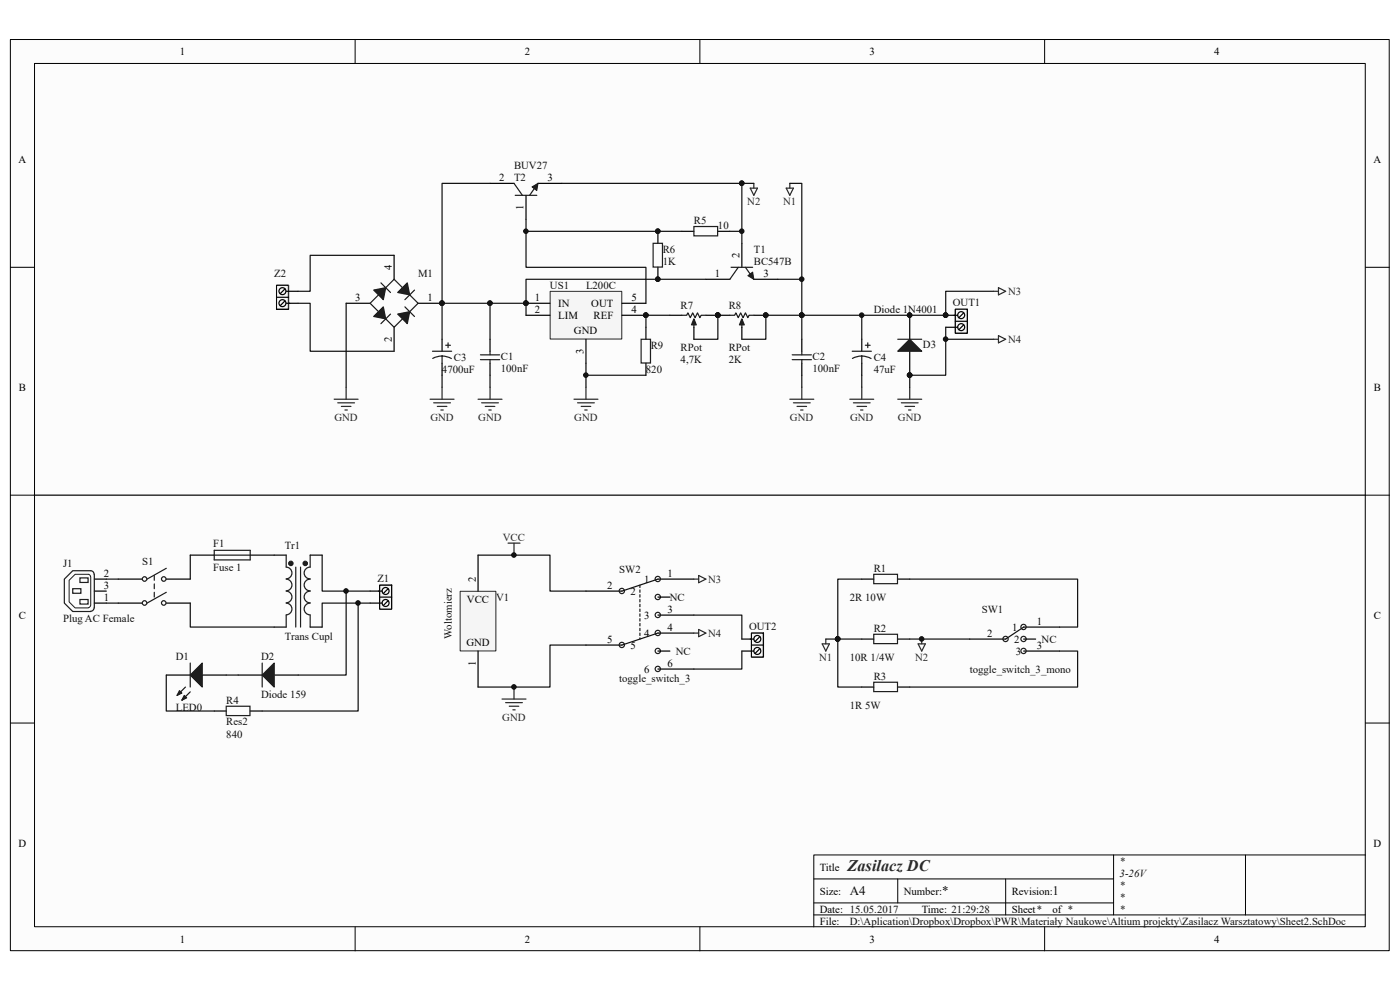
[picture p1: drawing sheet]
<svg xmlns="http://www.w3.org/2000/svg" width="297mm" height="210mm" viewBox="0 0 297 210" stroke-linecap="round" stroke-linejoin="round" font-family="sans-serif">
<path d="M2.2 8.4h292.5v193.3h-292.5z" fill="#fcfcfc"/>
<path d="M2.2 8.4h292.5v193.3h-292.5z" fill="none" stroke="#000" stroke-width=".21"/>
<path d="M7.4 13.5h282.2v183.1h-282.2z" fill="#fcfcfc"/>
<g fill="none" stroke="#000" stroke-width=".21">
<path d="M7.3 13.5h282.3v183.1h-282.3zM75.3 8.4v5.1M148.5 8.4v5.1M221.6 8.4v5.1M2.2 56.7h5.1M289.7 56.7h5.1M2.2 105h5.1M289.7 105h5.1M2.2 153.4h5.1M289.7 153.4h5.1M75.3 196.6v5.1M148.5 196.6v5.1"/>
<path d="M172.6 186.5h63.6M172.6 194.1h117.1M172.6 191.5h63.6M190.5 186.5v5M213.4 186.5v7.6M221.6 196.6v5.1M236.2 181.4v12.7M264.2 181.4h-91.6v15.2M289.7 181.4h-25.5v12.7"/>
</g>
<path d="M139.6 49.1v2.5M139.6 56.7v2.5M144.7 49.1h2.5M152.3 49.1h2.5M93.8 72v2.5M93.8 77.1v2.5M104 72v2.5M104 77.1v2.5M137 69.4v2.6M137 77.1v2.5M182.8 72v2.5M182.8 77.1v2.5" fill="none" stroke="#000" stroke-width=".25"/>
<g fill="none" stroke="#1c1c1c" stroke-width=".25">
<path d="M138.6 51.6h1.9v5.1h-1.9zM147.2 48.1h5v1.9h-5zM91.7 74.5h4.1M93.8 75.5v1.6M93.8 75.5l1.2 .2 .8 .4M93.8 75.5l-.9 .1-1.1 .4M94.5 73.2h1.1M95.1 72.7v1M101.9 75.3h4.1M101.9 76.3h4.1M104 74.5v.8M104 76.3v.8"/>
<path d="M136 72h2v5h-2zM180.8 74.5h4.1M182.8 75.5v1.6M182.8 75.5l1.2 .2 .8 .4M182.8 75.5l-.8 .1-1.2 .4M183.6 73.2h1M184.1 72.7v1"/>
</g>
<g fill="#0e0e0e" stroke="#0e0e0e" stroke-width=".21">
<circle cx="139.6" cy="59.2" r=".48"/>
<circle cx="139.6" cy="49" r=".48"/>
</g>
<g fill="none" stroke="#262626" stroke-width=".25">
<path d="M91.2 84.7h5.1M92 85.5h3.6M92.8 86.2h2M93.5 87h.5M93.8 82.1v2.6M101.4 84.7h5.1M102.2 85.5h3.5M102.9 86.2h2.1M103.7 87h.5M104 82.1v2.6M121.8 84.7h5.1M122.5 85.5h3.6"/>
<path d="M123.3 86.2h2M124.1 87h.5M124.3 82.1v2.6"/>
</g>
<path d="M116.8 61.8h15.1v10.1h-15.1z" fill="#f5f5f5"/>
<path d="M116.7 61.8h15.2v10.1h-15.2z" fill="none" stroke="#262626" stroke-width=".21"/>
<g fill="none" stroke="#000" stroke-width=".25">
<path d="M58.7 60.5h2.5v5.1h-2.5zM60.7 64.3h2.6M60.7 61.8h2.6M111.6 64.3h5.1M111.6 66.9h5.1M124.3 72v5.1M131.9 64.3h5.1M131.9 66.9h5.1"/>
<circle cx="59.9" cy="64.3" r=".74"/>
</g>
<g fill="#0e0e0e" stroke="#0e0e0e" stroke-width=".21">
<circle cx="111.6" cy="64.3" r=".48"/>
<circle cx="137" cy="66.9" r=".48"/>
</g>
<path d="M58.7 60.6h2.5v5h-2.5z" fill="#f5f5f5"/>
<path d="M58.7 60.5h2.5v5.1h-2.5z" fill="none" stroke="#000" stroke-width=".21"/>
<g fill="none" stroke="#000" stroke-width=".25">
<path d="M58.7 63.1h2.5M60.5 63.8l-1.1 1M60.5 61.3l-1.1 1M60.7 61.8h.5M60.7 64.3h.8M200.6 69.4h2.6M200.6 66.9h2.6M202.7 65.6h2.5v5.1h-2.5z"/>
<circle cx="59.9" cy="61.8" r=".74"/>
<circle cx="59.9" cy="64.3" r=".74"/>
<circle cx="203.9" cy="66.9" r=".74"/>
</g>
<circle cx="200.6" cy="66.9" r=".48" fill="#0e0e0e" stroke="#0e0e0e" stroke-width=".21"/>
<path d="M202.7 65.7h2.5v5h-2.5z" fill="#f5f5f5"/>
<path d="M202.7 65.6h2.5v5.1h-2.5z" fill="none" stroke="#000" stroke-width=".21"/>
<circle cx="203.9" cy="66.9" r=".74" fill="#fcfcfc" stroke="#000" stroke-width=".25"/>
<path d="M204.4 66.4l-1 1" fill="none" stroke="#000" stroke-width=".25"/>
<circle cx="203.9" cy="69.4" r=".74" fill="#fcfcfc" stroke="#000" stroke-width=".25"/>
<g fill="none" stroke="#000" stroke-width=".25">
<path d="M104 38.9h5M114.1 38.9h5.1M83.6 54.2v5M111.6 41.4v5.1M149.8 59.2h5M157.4 51.6v5.1M159.9 59.2h5.1M73.4 64.3h5.1M83.6 69.4v5.1M88.7 64.3h5.1M170.1 72v2.5M170.1 77.1v2.5"/>
<path d="M202.4 66.9h.8M202.7 68.2h2.5M202.7 69.4h.5M204.4 68.9l-1 1M40.4 117.8h5.1M53.1 117.8h7.6M65.8 117.8h2.5M58.2 133h2.5M65.8 133h2.5"/>
</g>
<g fill="#0e0e0e" stroke="#0e0e0e" stroke-width=".21">
<circle cx="200.6" cy="66.9" r=".48"/>
<circle cx="93.8" cy="64.3" r=".48"/>
</g>
<g fill="none" stroke="#1c1c1c" stroke-width=".25">
<path d="M109 38.9l1.8 2.5M114.1 38.9l-1.7 2.5M109.3 41.4h4.6M155.1 56.7h4.6M156.6 56.7l-1.8 2.5M158.1 56.7l1.8 2.5M78.5 64.3l5.1-5.1 5.1 5.1-5.1 5.1zM80.8 60l2 2M82.8 66.6l-2 2.1M85.9 65.1l2 2M87.9 61.5l-2 2.1M168.1 75.3h4"/>
<path d="M168.1 76.3h4M170.1 74.5v.8M170.1 76.3v.8M45.5 116.7h7.6v2.1h-7.6zM45.5 117.8h7.6M60.7 117.8v2.5a1.25 1.25 0 0 1 1.2 1.3 1.25 1.25 0 0 1-1.2 1.2M65.8 117.8v2.5a1.25 1.25 0 0 0-1.3 1.3 1.25 1.25 0 0 0 1.3 1.2M60.7 122.9a1.25 1.25 0 0 1 1.2 1.2 1.25 1.25 0 0 1-1.2 1.2M60.7 125.4a1.25 1.25 0 0 1 1.2 1.2 1.25 1.25 0 0 1-1.2 1.3M60.7 127.9a1.25 1.25 0 0 1 1.2 1.3 1.25 1.25 0 0 1-1.2 1.2M60.7 130.5v2.5M62.7 120.3v12.7"/>
<path d="M63.8 120.3v12.7M65.8 122.9a1.25 1.25 0 0 0-1.3 1.2 1.25 1.25 0 0 0 1.3 1.2M65.8 125.4a1.25 1.25 0 0 0-1.3 1.2 1.25 1.25 0 0 0 1.3 1.3M65.8 127.9a1.25 1.25 0 0 0-1.3 1.3 1.25 1.25 0 0 0 1.3 1.2M65.8 130.5v2.5"/>
</g>
<g fill="#1c1c1c" stroke="#1c1c1c" stroke-width=".21">
<path d="M158.7 58.5l1-.8 .2 1.5z"/>
<path d="M112.9 39.7l1.2-.8-.2 1.5z"/>
<circle cx="61.7" cy="119.5" r=".48"/>
<circle cx="64.8" cy="119.5" r=".48"/>
</g>
<g fill="#1c1c1c" stroke="#1c1c1c" stroke-width=".25">
<path d="M79.3 61.5l2.5-.5-.5 2.6z"/>
<path d="M86.4 60l.5 2.6-2.5-.6z"/>
<path d="M81.3 65.1l.5 2.5-2.5-.5z"/>
<path d="M84.4 66.6l2.5-.5-.5 2.6z"/>
</g>
<g fill="none" stroke="#262626" stroke-width=".25">
<path d="M70.9 84.7h5.1M71.7 85.5h3.5M72.4 86.2h2.1M73.2 87h.5M73.4 82.1v2.6M167.6 84.7h5M168.3 85.5h3.6M169.1 86.2h2M169.8 87h.6M170.1 82.1v2.6M180.3 84.7h5.1M181 85.5h3.6"/>
<path d="M181.8 86.2h2M182.6 87h.5M182.8 82.1v2.6M190.5 84.7h5M191.2 85.5h3.6M192 86.2h2M192.7 87h.6M193 82.1v2.6"/>
</g>
<g fill="#fefefe" stroke="#1c1c1c" stroke-width=".25">
<path d="M15.4 124.9h1.8v1h-1.8z" fill-rule="evenodd"/>
<path d="M17 122.6h1.7v1h-1.7z" fill-rule="evenodd"/>
<path d="M17 127.2h1.7v.9h-1.7z" fill-rule="evenodd"/>
</g>
<path d="M20 121.8a.74 .74 0 0 0-.8-.7h-3.8l-1.8 1.8v5l1.8 1.8h3.8M20 129a.74 .74 0 0 1-.8 .7M20 121.8v7.2" fill="none" stroke="#1c1c1c" stroke-width=".25"/>
<path d="M19.2 122.3l-.1-.2-.4-.3h-2.8l-1.2 1.3v4.6l1.2 1.3h2.8M19.2 128.4l-.1 .3-.4 .2M19.2 122.3v6.1" fill="none" stroke="#1c1c1c" stroke-width=".21"/>
<g fill="none" stroke="#000" stroke-width=".25">
<path d="M20 127.9h2.6M20 125.4h2.6M20 122.9h2.6M78.5 127.9h2.6M78.5 125.4h2.6M80.6 124.1h2.5v5.1h-2.5z"/>
<circle cx="81.8" cy="125.4" r=".74"/>
</g>
<path d="M80.6 124.2h2.5v5h-2.5z" fill="#f5f5f5"/>
<path d="M80.6 124.2h2.5v5h-2.5z" fill="none" stroke="#000" stroke-width=".21"/>
<circle cx="81.8" cy="125.4" r=".74" fill="#fcfcfc" stroke="#000" stroke-width=".25"/>
<path d="M82.3 124.9l-1 1" fill="none" stroke="#000" stroke-width=".25"/>
<circle cx="81.8" cy="127.9" r=".74" fill="#fcfcfc" stroke="#000" stroke-width=".25"/>
<g fill="none" stroke="#000" stroke-width=".25">
<path d="M142.1 66.9h2.6M147.2 69.4v2.6M149.8 66.9h5M157.4 69.4v2.6M159.9 66.9h2.6M193 66.9v5.1M193 74.5v5.1M25.1 127.9h5.1M25.1 122.9h5.1M35.3 127.9h5.1M35.3 122.9h5.1M80.3 125.4h.8"/>
<path d="M80.6 126.7h2.5M80.6 127.9h.5M82.3 127.4l-1 1M182.8 122.9h2.6M182.8 135.6h2.6M190.5 122.9h2.5M190.5 135.6h2.5M35.3 143.2h5.1M42.9 143.2h5.1M45.5 150.8h2.5M50.5 143.2h5.1M53.1 150.8h2.5"/>
<path d="M58.2 143.2h5.1M182.8 145.7h2.6M190.5 145.7h2.5"/>
</g>
<g fill="#0e0e0e" stroke="#0e0e0e" stroke-width=".21">
<circle cx="193" cy="79.6" r=".48"/>
<circle cx="193" cy="66.9" r=".48"/>
<circle cx="195.5" cy="135.5" r=".48"/>
<circle cx="152.3" cy="66.9" r=".48"/>
<circle cx="162.4" cy="66.9" r=".48"/>
<circle cx="124.3" cy="79.6" r=".48"/>
<circle cx="177.7" cy="135.5" r=".48"/>
<circle cx="73.4" cy="125.4" r=".48"/>
<circle cx="76" cy="127.9" r=".48"/>
<circle cx="170.1" cy="66.9" r=".48"/>
<circle cx="137" cy="66.9" r=".48"/>
<circle cx="103.9" cy="64.3" r=".48"/>
<circle cx="111.6" cy="64.3" r=".48"/>
</g>
<g fill="#1c1c1c" stroke="#1c1c1c" stroke-width=".25">
<path d="M190.5 74.5l2.5-2.5 2.5 2.5z"/>
<path d="M40.4 143.2l2.5-2.5v5z"/>
<path d="M38.1 146.5l.5 .5-1 .5z"/>
<path d="M39.1 147.5l.5 .5-1 .5z"/>
<path d="M55.6 143.2l2.6-2.5v5z"/>
<path d="M147.2 67.6l.5 1.3h-1z"/>
<path d="M157.4 67.6l.5 1.3h-1z"/>
</g>
<g fill="none" stroke="#1c1c1c" stroke-width=".25">
<path d="M144.7 66.9h1l.2-.5 .5 1 .6-1 .5 1 .5-1 .5 1 .2-.5h1.1M147.2 68.2v1.2M154.8 66.9h1.1l.2-.5 .5 1 .5-1 .5 1 .5-1 .6 1 .2-.5h1M157.4 68.2v1.2M190.5 72h5M32.7 122.1v1M32.7 123.9v1M32.7 125.7v1M35.3 125.7l-4.1 2.2M35.3 120.6l-4.1 2.3M185.4 121.8h5v2h-5zM185.4 134.6h5v1.9h-5z"/>
<path d="M39.3 145.7l-1.7 1.8M40.4 146.8l-1.8 1.7M40.4 140.7v5M48 149.8h5v2h-5zM55.6 140.7v5M185.4 144.7h5v2h-5z"/>
<circle cx="30.7" cy="122.8" r=".48"/>
<circle cx="30.7" cy="127.9" r=".48"/>
<circle cx="34.7" cy="122.8" r=".48"/>
<circle cx="34.7" cy="127.9" r=".48"/>
</g>
<path d="M159.2 39.9h1.5l-.8 1.5zM159.9 38.9v1M166.8 39.9h1.5l-.7 1.5zM167.6 38.9v1M174.4 136.6h1.6l-.8 1.5zM175.2 135.6v1M194.8 136.6h1.5l-.8 1.5zM195.5 135.6v1" fill="none" stroke="#262626" stroke-width=".25"/>
<g fill="none" stroke="#0e0e0e" stroke-width=".25">
<path d="M104 38.9h-10.2v33.1M83.6 54.2h-17.8v7.6h-2.5M63.3 64.3h2.5v10.2h17.8M73.4 64.3v17.8M93.8 79.6v2.5M104 79.6v2.5M111.6 64.3h-7.6v7.7M124.3 79.6h12.7M124.3 77.1v5M142.1 66.9h-5.1v2.5M152.3 66.9v5.1h-5.1M170.1 66.9v5.1"/>
<path d="M170.1 79.6v2.5M182.8 79.6v2.5M40.4 117.8v5.1M68.3 117.8v7.6h10.2M22.6 122.9h2.5M22.6 127.9h2.5M40.4 127.9v5.1h17.8M73.4 125.4v17.8h-10.1M76 127.9v22.9h-20.4M78.5 127.9h-10.2v5.1M177.7 135.6v10.1h5.1M35.3 143.2v7.6h10.2"/>
<path d="M48 143.2h2.5"/>
</g>
<path d="M97.7 125.5h7.5v12.6h-7.5z" fill="#f5f5f5"/>
<path d="M97.6 125.4h7.6v12.7h-7.6z" fill="none" stroke="#262626" stroke-width=".21"/>
<g fill="none" stroke="#000" stroke-width=".25">
<path d="M101.4 117.8v7.6M101.4 138.1v7.6M124.3 125.4h7.6M124.3 136.8h7.6M139.6 122.9h7.6M139.6 130.5h7.6M139.6 134.3h7.6M139.6 126.7h2.5M139.6 138.1h2.5M157.4 138.1h2.5M157.4 135.6h2.5M159.4 134.3h2.6v5.1h-2.6z"/>
<path d="M205.7 135.6h7.7M217.2 138.1h7.6M217.2 133h7.6M217.2 135.6h2.5M139.6 141.9h7.6"/>
<circle cx="160.7" cy="135.5" r=".74"/>
</g>
<path d="M200.6 69.4v10.2h-7.6v2.5M200.6 72h10.2M210.8 61.8h-10.2v5.1h-30.5M101.4 117.8h15.3v7.6h7.6M124.3 136.8h-7.6v8.9h-15.3M193 122.9h35.6v10.1h-3.8M193 135.6h12.7M224.8 138.1h3.8v7.6h-35.6" fill="none" stroke="#0e0e0e" stroke-width=".25"/>
<path d="M107.8 115.2h2.5M109 115.2v2.6M106.5 148.3h5.1M107.3 149.1h3.5M108 149.8h2.1M108.8 150.6h.5M109 145.7v2.6" fill="none" stroke="#262626" stroke-width=".25"/>
<g fill="#0e0e0e" stroke="#0e0e0e" stroke-width=".21">
<circle cx="109" cy="145.7" r=".48"/>
<circle cx="170.1" cy="66.9" r=".48"/>
<circle cx="200.6" cy="66.9" r=".48"/>
<circle cx="193" cy="79.6" r=".48"/>
<circle cx="200.6" cy="71.9" r=".48"/>
<circle cx="109" cy="117.7" r=".48"/>
</g>
<g fill="none" stroke="#1c1c1c" stroke-width=".25">
<circle cx="131.9" cy="125.4" r=".56"/>
<circle cx="131.9" cy="136.8" r=".56"/>
<circle cx="139.6" cy="138.1" r=".56"/>
<circle cx="139.6" cy="126.6" r=".56"/>
<circle cx="139.6" cy="130.5" r=".56"/>
<circle cx="139.6" cy="134.3" r=".56"/>
<circle cx="139.6" cy="122.8" r=".56"/>
<circle cx="213.3" cy="135.5" r=".56"/>
<circle cx="217.1" cy="133" r=".56"/>
<circle cx="217.1" cy="135.5" r=".56"/>
<circle cx="217.1" cy="138.1" r=".56"/>
<circle cx="139.6" cy="141.9" r=".56"/>
</g>
<path d="M139.6 122.9l-7.7 2.5M139.6 134.3l-7.7 2.5M217.2 133l-3.8 2.6" fill="none" stroke="#131313" stroke-width=".25"/>
<path d="M135.8 124.1v11.5" fill="none" stroke="#131313" stroke-width=".25" stroke-dasharray=".5 .5"/>
<path d="M159.5 134.4h2.4v5h-2.4z" fill="#f5f5f5"/>
<path d="M159.4 134.3h2.5v5.1h-2.5z" fill="none" stroke="#000" stroke-width=".21"/>
<circle cx="160.7" cy="135.5" r=".74" fill="#fcfcfc" stroke="#000" stroke-width=".25"/>
<path d="M161.2 135.1l-1 1" fill="none" stroke="#000" stroke-width=".25"/>
<circle cx="160.7" cy="138.1" r=".74" fill="#fcfcfc" stroke="#000" stroke-width=".25"/>
<path d="M7.3 105h282.4M159.2 135.6h.7M159.4 136.8h2.6M159.4 138.1h.5M161.2 137.6l-1 1" fill="none" stroke="#000" stroke-width=".25"/>
<path d="M210.8 72h1M210.8 61.8h1M211.8 71.2l1.6 .8-1.6 .7zM211.8 61l1.6 .8-1.6 .8zM147.2 122.9h1M147.2 134.3h1M148.2 122.1l1.6 .8-1.6 .7zM148.2 133.5l1.6 .8-1.6 .8z" fill="none" stroke="#262626" stroke-width=".25"/>
<g fill="none" stroke="#0e0e0e" stroke-width=".25">
<path d="M119.2 38.9h38.2v12.7M157.4 38.9h2.5M167.6 38.9h2.5v28h-7.6v5.1h-5.1M111.6 46.5v10.2h25.4v7.6M111.6 49.1h33.1M149.8 59.2h-38.2v7.7M154.8 49.1h2.6M165 59.2h5.1M93.8 64.3h10.2M182.8 66.9v5.1M147.2 130.5h10.2v5.1M157.4 138.1v3.8h-10.2"/>
<path d="M175.2 135.6h7.6M182.8 122.9h-5.1v12.7"/>
</g>
<g fill="#0e0e0e" stroke="#0e0e0e" stroke-width=".21">
<circle cx="162.4" cy="66.9" r=".48"/>
<circle cx="170.1" cy="66.9" r=".48"/>
<circle cx="182.8" cy="66.9" r=".48"/>
<circle cx="103.9" cy="64.3" r=".48"/>
<circle cx="93.8" cy="64.3" r=".48"/>
<circle cx="111.6" cy="49" r=".48"/>
<circle cx="157.4" cy="38.9" r=".48"/>
<circle cx="157.4" cy="49" r=".48"/>
<circle cx="170.1" cy="59.2" r=".48"/>
<circle cx="177.7" cy="135.5" r=".48"/>
</g>
<text font-size="3.4" fill="#262626" x="179.8" y="184.7">Zasilacz DC</text>
<g font-size="2.8" fill="#0e0e0e">
<text x="180.3" y="189.9">A4</text>
<text x="199.9" y="189.9">*</text>
<text x="223.3" y="189.9">1</text>
</g>
<g font-size="2.3">
<text x="38.2" y="11.7">1</text>
<text x="111.3" y="11.7">2</text>
<text x="184.5" y="11.7">3</text>
<text x="257.6" y="11.7">4</text>
<text x="3.9" y="34.6">A</text>
<text x="291.4" y="34.6">A</text>
<text x="105.9" y="38.4">2</text>
<text x="116.2" y="38.4">3</text>
<text x="111.1" y="44.6" transform="rotate(-90 111.1 44.6)">1</text>
<text x="83.1" y="57.2" transform="rotate(-90 83.1 57.2)">4</text>
<text x="151.6" y="58.8">1</text>
<text x="156.9" y="54.7" transform="rotate(-90 156.9 54.7)">2</text>
<text x="162" y="58.8">3</text>
<text x="75.4" y="63.8">3</text>
<text x="90.7" y="63.8">1</text>
<text x="113.5" y="63.8">1</text>
<text x="118.4" y="65.1">IN</text>
<text x="125.4" y="65.1">OUT</text>
<text x="134" y="63.8">5</text>
<text x="113.5" y="66.4">2</text>
<text x="118.4" y="67.6">LIM</text>
<text x="121.8" y="71">GND</text>
<text x="125.9" y="67.6">REF</text>
<text x="134" y="66.4">4</text>
<text x="83.1" y="72.6" transform="rotate(-90 83.1 72.6)">2</text>
<text x="123.8" y="75.1" transform="rotate(-90 123.8 75.1)">3</text>
<text x="4" y="82.9">B</text>
<text x="291.5" y="82.9">B</text>
<text x="22.1" y="124.9">3</text>
<text x="22.1" y="122.3">2</text>
<text x="100.9" y="123.4" transform="rotate(-90 100.9 123.4)">2</text>
<text x="128.8" y="124.9">2</text>
<text x="136.7" y="123.6">1</text>
<text x="141.6" y="122.3">1</text>
<text x="4" y="131.3">C</text>
<text x="22.1" y="127.4">1</text>
<text x="99.1" y="127.9">VCC</text>
<text x="133.7" y="126.2">2</text>
<text x="136.7" y="131.3">3</text>
<text x="141.6" y="130">3</text>
<text x="291.5" y="131.3">C</text>
<text x="98.9" y="137.1">GND</text>
<text x="128.8" y="136.4">5</text>
<text x="133.7" y="137.6">5</text>
<text x="136.7" y="135.1">4</text>
<text x="141.6" y="133.8">4</text>
<text x="209.4" y="135.1">2</text>
<text x="214.8" y="133.8">1</text>
<text x="215.1" y="136.4">2</text>
<text x="220" y="132.5">1</text>
<text x="220" y="137.6">3</text>
<text x="100.9" y="141.3" transform="rotate(-90 100.9 141.3)">1</text>
<text x="136.7" y="142.7">6</text>
<text x="141.6" y="141.4">6</text>
<text x="215.5" y="138.9">3</text>
<text x="3.9" y="179.6">D</text>
<text x="291.4" y="179.6">D</text>
<text x="173.9" y="184.7">Title</text>
<text x="173.9" y="189.8">Size:</text>
<text x="191.7" y="189.8">Number:</text>
<text x="214.6" y="189.8">Revision:</text>
<text x="173.9" y="193.6">Date: 15.05.2017</text>
<text x="173.9" y="196.1">File:</text>
<text x="195.5" y="193.6">Time: 21:29:28</text>
<text x="214.6" y="193.6">Sheet*</text>
<text x="223.3" y="193.6">of *</text>
<text x="38.2" y="199.9">1</text>
<text x="111.3" y="199.9">2</text>
<text x="184.5" y="199.9">3</text>
<text x="257.6" y="199.9">4</text>
</g>
<g font-size="2.3" fill="#0e0e0e">
<text x="109.1" y="35.9">BUV27</text>
<text x="109.1" y="38.4">T2</text>
<text x="147.2" y="47.5">R5</text>
<text x="140.6" y="53.7">R6</text>
<text x="152.3" y="48.6">10</text>
<text x="159.9" y="53.7">T1</text>
<text x="58.2" y="58.8">Z2</text>
<text x="88.7" y="58.8">M1</text>
<text x="140.6" y="56.2">1K</text>
<text x="159.9" y="56.2">BC547B</text>
<text x="116.7" y="61.3">US1</text>
<text x="124.3" y="61.3">L200C</text>
<text x="144.4" y="65.6">R7</text>
<text x="154.6" y="65.6">R8</text>
<text x="202.1" y="64.9">OUT1</text>
<text x="185.4" y="66.4">Diode 1N4001</text>
<text x="96.3" y="76.6">C3</text>
<text x="106.3" y="76.3">C1</text>
<text x="138" y="74">R9</text>
<text x="144.4" y="77.1">4,7K</text>
<text x="144.4" y="74.5">RPot</text>
<text x="154.6" y="77.1">2K</text>
<text x="154.6" y="74.5">RPot</text>
<text x="172.4" y="76.3">C2</text>
<text x="185.4" y="76.6">C4</text>
<text x="195.8" y="73.7">D3</text>
<text x="93.8" y="79.1">4700uF</text>
<text x="106.3" y="78.9">100nF</text>
<text x="137" y="79.1">820</text>
<text x="172.4" y="78.9">100nF</text>
<text x="185.4" y="79.1">47uF</text>
<text x="30.2" y="119.8">S1</text>
<text x="45.2" y="116">F1</text>
<text x="60.5" y="116.5">Tr1</text>
<text x="13.4" y="120.3">J1</text>
<text x="45.2" y="121.1">Fuse 1</text>
<text x="80.1" y="123.4">Z1</text>
<text x="131.4" y="121.6">SW2</text>
<text x="185.4" y="121.3">R1</text>
<text x="105.2" y="127.4">V1</text>
<text x="142.1" y="127.4">NC</text>
<text x="180.3" y="127.4">2R 10W</text>
<text x="208.3" y="130">SW1</text>
<text x="13.4" y="132">Plug AC Female</text>
<text x="60.5" y="135.8">Trans Cupl</text>
<text x="95.8" y="135.6" transform="rotate(-90 95.8 135.6)">Woltomierz</text>
<text x="158.9" y="133.6">OUT2</text>
<text x="185.4" y="134.1">R2</text>
<text x="221" y="136.4">NC</text>
<text x="37.3" y="139.9">D1</text>
<text x="55.4" y="139.9">D2</text>
<text x="143.4" y="138.9">NC</text>
<text x="180.3" y="140.2">10R 1/4W</text>
<text x="205.7" y="142.7">toggle_switch_3_mono</text>
<text x="48" y="149.3">R4</text>
<text x="55.4" y="148">Diode 159</text>
<text x="131.4" y="144.7">toggle_switch_3</text>
<text x="185.4" y="144.2">R3</text>
<text x="37.3" y="150.8">LED0</text>
<text x="48" y="153.9">Res2</text>
<text x="180.3" y="150.3">1R 5W</text>
<text x="48" y="156.5">840</text>
<text x="237.5" y="183.4">*</text>
<text x="237.5" y="186">3-26V</text>
<text x="237.5" y="188.5">*</text>
<text x="237.5" y="191.1">*</text>
<text x="180.3" y="196.1">D:\Aplication\Dropbox\Dropbox\PWR\Materiały Naukowe\Altium projekty\Zasilacz Warsztatowy\Sheet2.SchDoc</text>
<text x="237.5" y="193.6">*</text>
</g>
<g font-size="2.3" fill="#262626">
<text x="158.5" y="43.5">N2</text>
<text x="166.2" y="43.5">N1</text>
<text x="213.9" y="62.6">N3</text>
<text x="213.9" y="72.7">N4</text>
<text x="71" y="89.3">GND</text>
<text x="91.3" y="89.3">GND</text>
<text x="101.5" y="89.3">GND</text>
<text x="121.8" y="89.3">GND</text>
<text x="167.6" y="89.3">GND</text>
<text x="180.3" y="89.3">GND</text>
<text x="190.5" y="89.3">GND</text>
<text x="106.7" y="114.7">VCC</text>
<text x="150.2" y="123.6">N3</text>
<text x="150.2" y="135.1">N4</text>
<text x="173.8" y="140.2">N1</text>
<text x="194.1" y="140.2">N2</text>
<text x="106.6" y="152.9">GND</text>
</g>
</svg>
